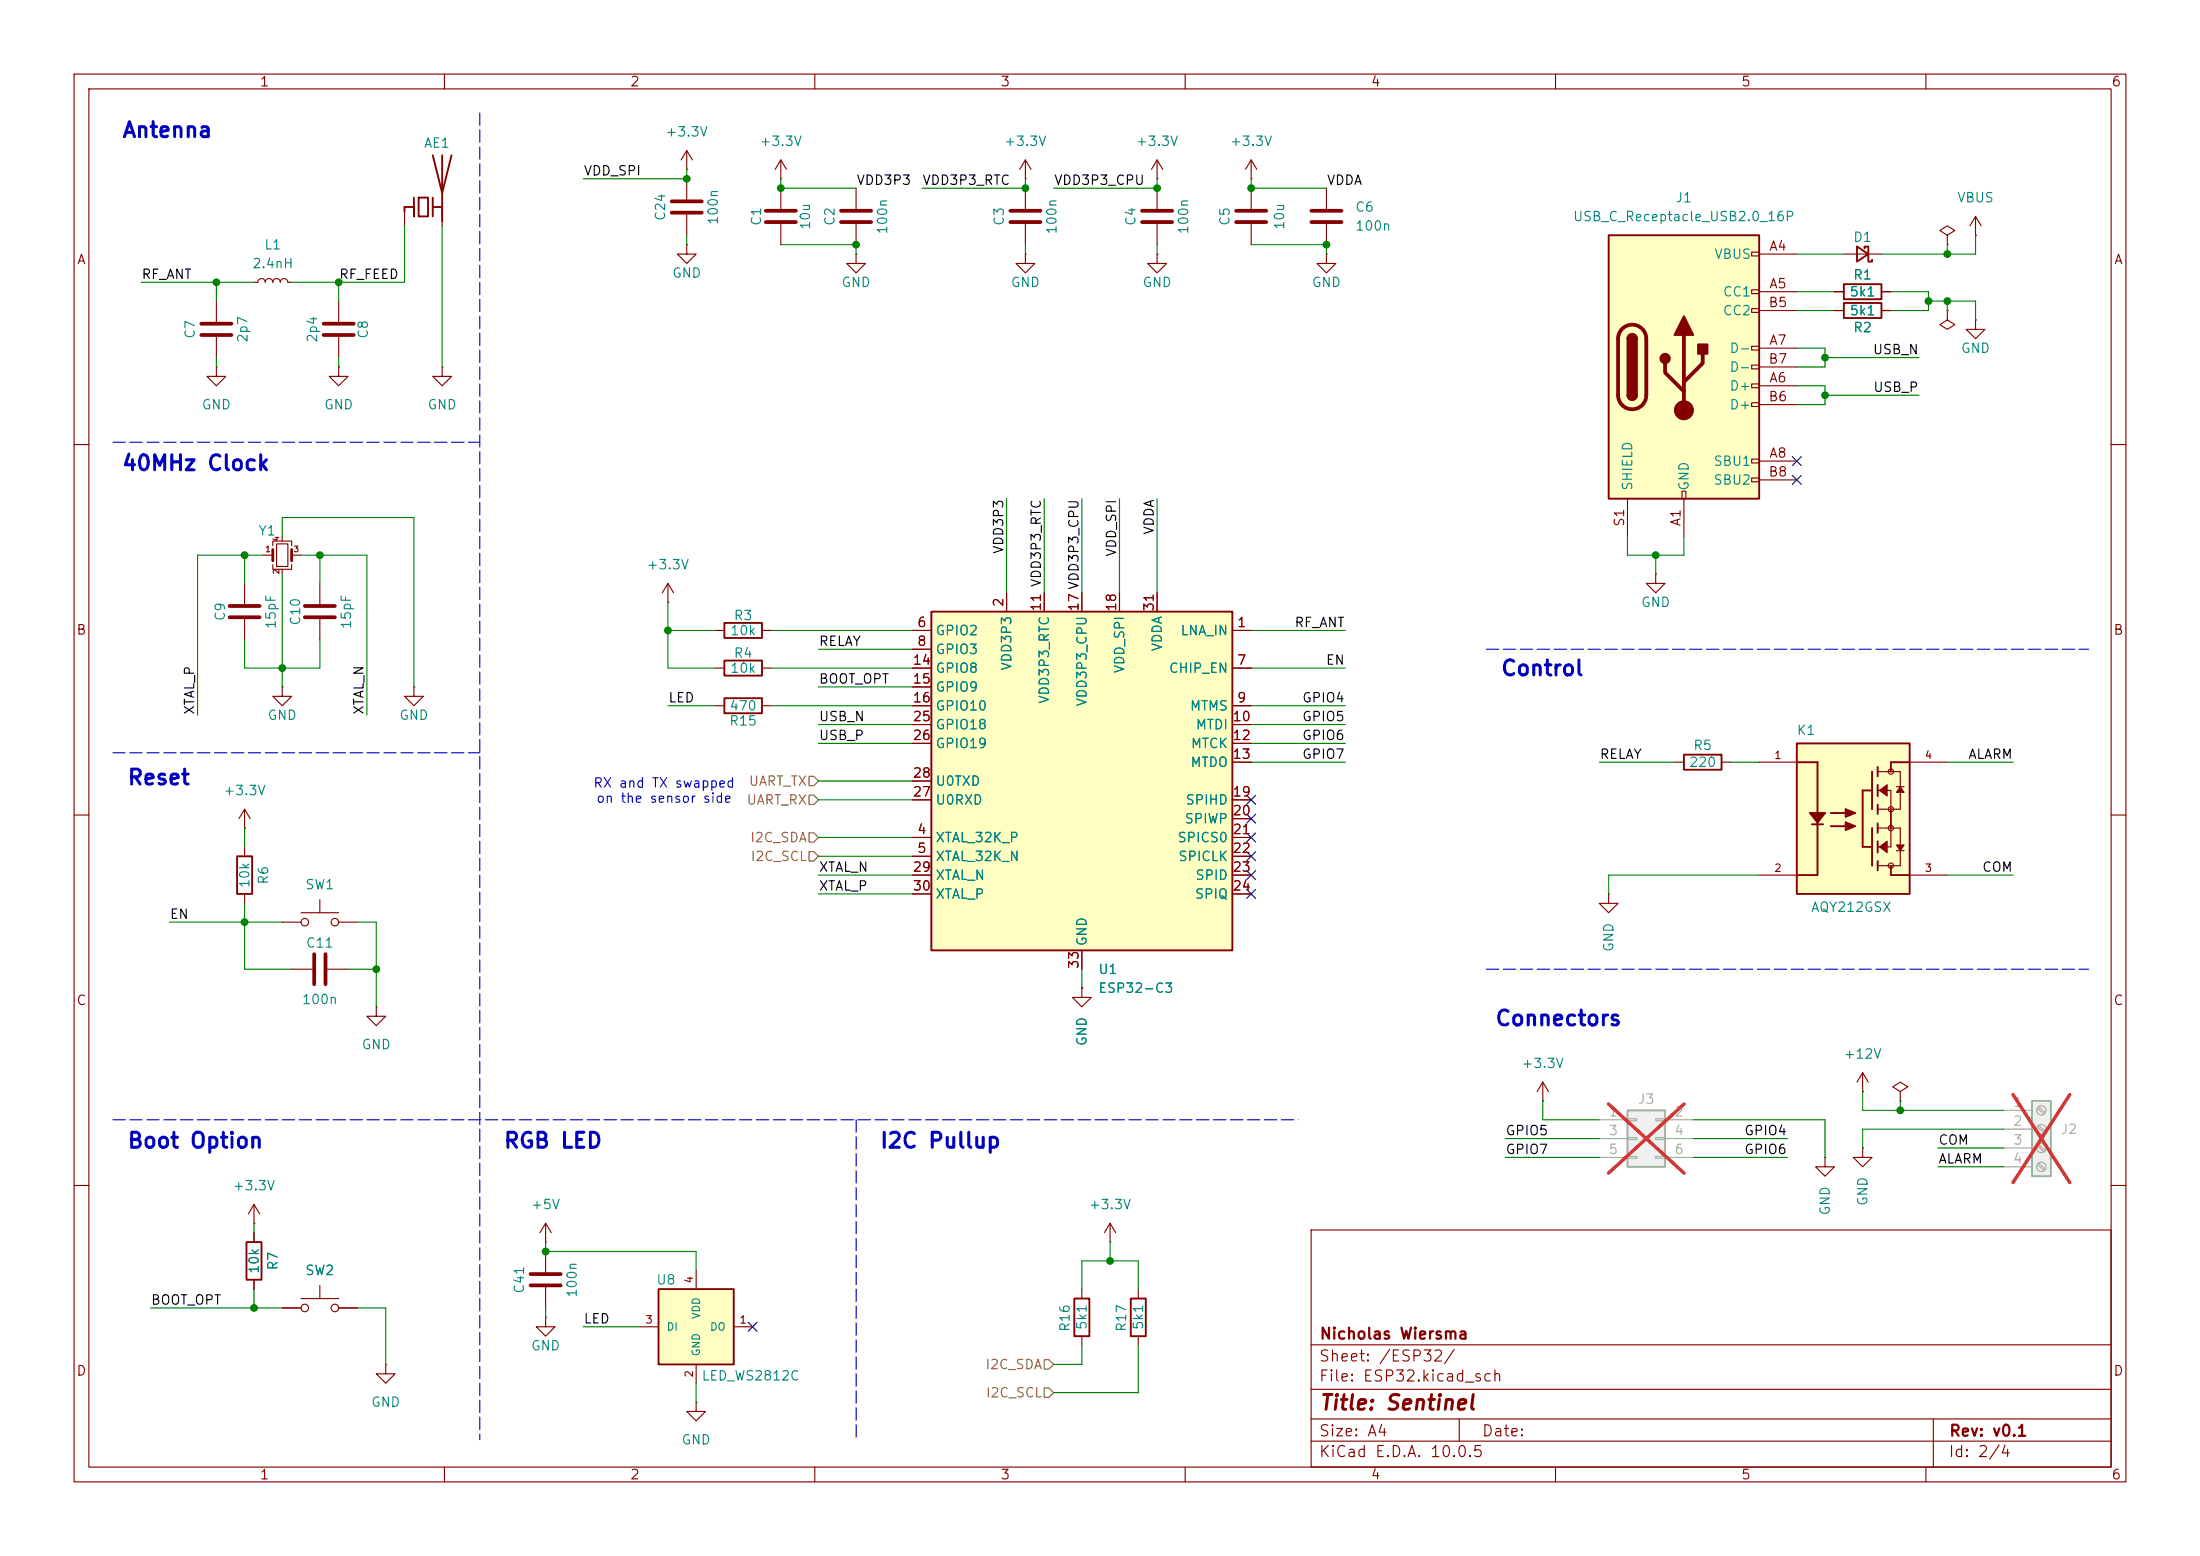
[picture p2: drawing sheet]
<svg xmlns="http://www.w3.org/2000/svg" width="297mm" height="210mm" viewBox="0 0 297 210" stroke-linecap="round" stroke-linejoin="round" font-family="sans-serif">
<g fill="none" stroke="#840000" stroke-width=".15">
<path d="M10 10h277v190h-277zM12 12h273v186h-273zM60 10v2M110 10v2M160 10v2M210 10v2M260 10v2M54.6 27.9v2.6M59.7 27.9v2.6M105.4 24.1h.1M105.4 21.6l-.8 1.3M105.4 21.6l.8 1.3"/>
<path d="M105.4 21.6v2.5M115.6 34.3v1.3h1.2l-1.2 1.2-1.3-1.2h1.3M115.6 34.3h.1M115.6 25.4v2.8M115.6 30.2v2.8M138.4 24.1h.1M138.4 34.3v1.3h1.3l-1.3 1.2-1.2-1.2h1.2M138.4 34.3h.1M138.4 21.6l-.7 1.3M138.4 21.6l.8 1.3M138.4 21.6v2.5M138.4 25.4v2.8"/>
<path d="M138.4 30.2v2.8M156.2 34.3v1.3h1.3l-1.3 1.2-1.3-1.2h1.3M156.2 34.3h.1M156.2 25.4v2.8M156.2 30.2v2.8M168.9 24.1h.1M168.9 21.6v2.5M168.9 25.4v2.8M168.9 30.2v2.8M168.9 21.6l-.8 1.3M168.9 21.6l.8 1.3M179.1 34.3v1.3h1.2l-1.2 1.2-1.3-1.2h1.3"/>
<path d="M179.1 34.3h.1M179.1 25.4v2.8M179.1 30.2v2.8M59.7 49.5v1.3h1.3l-1.3 1.3-1.3-1.3h1.3M59.7 49.5h.1M10 60h2M285 60h2M10 110h2M285 110h2M10 160h2M73.7 167.6h.1M73.7 165.1l-.8 1.3"/>
<path d="M73.7 165.1l.7 1.3M73.7 165.1v2.5M177 166h108v32h-108zM285 160h2M60 198v2M110 198v2M160 198v2M177 194.5h108M177 191.5h108M177 187.5h108M177 181.5h108M197 191.5v3"/>
<path d="M210 198v2M260 198v2M261 191.5v6.5"/>
</g>
<path d="M113.5 28.4h4.1M113.5 30h4.1M136.4 28.4h4.1M136.4 30h4.1M154.2 28.4h4M154.2 30h4M166.9 28.4h4M166.9 30h4M177 28.4h4.1M177 30h4.1" fill="none" stroke="#840000" stroke-width=".51"/>
<path d="M55.9 26.7v2.5v-1.3h-1.3v.7M56.5 26.7h1.3v2.5h-1.3zM58.4 21l1.3 5 1.3-5M58.4 27.9h1.3M58.4 26.7v2.5M59.7 21v8.8" fill="none" stroke="#840000" stroke-width=".25"/>
<path d="M217.2 31.8h20.3v35.5h-20.3z" fill="#ffffc2"/>
<g fill="none" stroke="#840000" stroke-width=".15">
<path d="M34.3 38.1h.5a.51 .51 0 0 1 .5-.5 .51 .51 0 0 1 .5 .5 .51 .51 0 0 1 .5-.5 .51 .51 0 0 1 .5 .5 .51 .51 0 0 1 .5-.5 .51 .51 0 0 1 .5 .5 .51 .51 0 0 1 .6-.5 .51 .51 0 0 1 .5 .5h.5M236.5 34h1v.5h-1zM236.5 39.1h1v.5h-1zM237.5 34.3h5.1M237.5 39.4h5.1M29.2 49.5v1.3h1.3l-1.3 1.3-1.3-1.3h1.3M29.2 49.5h.1M29.2 40.6v2.8M29.2 45.5v2.8M236.5 41.7h1v.5h-1zM236.5 46.7h1v.5h-1zM236.5 49.3h1v.5h-1z"/>
<path d="M236.5 51.8h1v.5h-1zM236.5 54.4h1v.5h-1zM237.5 52.1h5.1M237.5 47h5.1M237.5 41.9h5.1M237.5 54.6h5.1M237.5 49.5h5.1M219.7 67.3v5.1M227.1 66.3h.5v1h-.5zM227.3 67.3v5.1M236.5 62h1v.5h-1zM236.5 64.5h1v.5h-1z"/>
<path d="M237.5 62.2h5.1M237.5 64.8h5.1M217.2 120.7v1.2h1.2l-1.2 1.3-1.3-1.3h1.3M217.2 120.7h.1M208.3 148.6h.1M208.3 146.1l-.8 1.2M208.3 146.1l.7 1.2M208.3 146.1v2.5M246.4 156.2v1.3h1.2l-1.2 1.3-1.3-1.3h1.3M246.4 156.2h.1M251.5 147.3h.1M251.5 154.9v1.3h1.2l-1.2 1.3-1.3-1.3h1.3"/>
<path d="M251.5 154.9h.1M251.5 144.8l-.8 1.3M251.5 144.8l.7 1.3M251.5 144.8v2.5M256.5 147.3l1.1-.6-1.1-.6-1 .6 1 .6v1.3M256.5 148.6h.1"/>
</g>
<path d="M217.2 31.8h20.3v35.5h-20.3zM219.7 45.7a.64 .64 0 0 1 .6-.6 .64 .64 0 0 1 .7 .6M219.7 53.3a.64 .64 0 0 0 .6 .7 .64 .64 0 0 0 .7-.7" fill="none" stroke="#840000" stroke-width=".25"/>
<path d="M27.2 43.7h4M27.2 45.2h4M219 44.4a1.9 1.9 0 0 1 2.1-.4 1.9 1.9 0 0 1 1.1 1.7v7.6a1.91 1.91 0 0 1-1.9 1.9 1.91 1.91 0 0 1-1.9-1.9v-7.6a1.9 1.9 0 0 1 .6-1.3zM224.8 49v1.3l2.5 2.5M227.3 45.2v10.2M229.9 47.8v1.2l-2.6 2.6" fill="none" stroke="#840000" stroke-width=".51"/>
<g fill="#840000" stroke="#840000" stroke-width=".25">
<path d="M219.7 45.7h1.3v7.6h-1.3z"/>
<path d="M219.9 45.3a.64 .64 0 0 1 .7-.2 .64 .64 0 0 1 .4 .6h-1.3z"/>
<path d="M219.7 53.3h1.3a.64 .64 0 0 1-.7 .7 .64 .64 0 0 1-.6-.7z"/>
<path d="M227.3 42.7l1.3 2.5h-2.5z"/>
<path d="M229.2 46.5h1.3v1.3h-1.3z"/>
<circle cx="224.8" cy="48.4" r=".63"/>
</g>
<circle cx="227.3" cy="55.4" r="1.27" fill="#840000" stroke="#840000" stroke-width=".15"/>
<path d="M274.3 148.6h2.6v10.2h-2.6z" fill="#f0f0f0"/>
<path d="M274.3 148.6h2.6v10.2h-2.6z" fill="none" stroke="#a1a1a1" stroke-width=".25"/>
<g fill="none" stroke="#a1a1a1" stroke-width=".15">
<path d="M270.5 149.9h3.8M270.5 152.4h3.8M270.5 154.9h3.8M270.5 157.5h3.8M275.1 149.5l.8 .9M275.1 152.1l.8 .8M275.1 154.6l.8 .8M275.1 157.1l.8 .9M275.2 149.4l.9 .8M275.2 151.9l.9 .8M275.2 154.4l.9 .9M275.2 157l.9 .8"/>
<circle cx="275.6" cy="149.9" r=".63"/>
<circle cx="275.6" cy="157.5" r=".63"/>
<circle cx="275.6" cy="152.4" r=".63"/>
<circle cx="275.6" cy="154.9" r=".63"/>
</g>
<path d="M271.8 147.7l7.6 11.9M279.4 147.7l-7.6 11.9" fill="none" stroke="#ff2626" stroke-width=".46"/>
<path d="M45.7 49.5v1.3h1.3l-1.3 1.3-1.3-1.3h1.3M45.7 49.5h.1" fill="none" stroke="#840000" stroke-width=".15"/>
<path d="M219.7 149.9h5.1v7.6h-5.1z" fill="#f0f0f0"/>
<path d="M219.7 149.9h5.1v7.6h-5.1z" fill="none" stroke="#a1a1a1" stroke-width=".25"/>
<path d="M215.9 151.1h3.8M215.9 153.7h3.8M215.9 156.2h3.8M219.7 151h1.3v.3h-1.3zM219.7 153.5h1.3v.3h-1.3zM219.7 156.1h1.3v.2h-1.3zM223.5 151h1.3v.3h-1.3zM223.5 153.5h1.3v.3h-1.3zM223.5 156.1h1.3v.2h-1.3zM224.8 151.1h3.8M224.8 153.7h3.8M224.8 156.2h3.8" fill="none" stroke="#a1a1a1" stroke-width=".15"/>
<path d="M217.1 149l10.3 9.3M227.4 149l-10.3 9.3" fill="none" stroke="#ff2626" stroke-width=".46"/>
<path d="M43.7 45.2h4.1M43.7 43.7h4.1" fill="none" stroke="#840000" stroke-width=".51"/>
<path d="M45.7 40.6v2.8M45.7 45.5v2.8" fill="none" stroke="#840000" stroke-width=".15"/>
<path d="M125.7 82.6h40.7v45.7h-40.7z" fill="#ffffc2"/>
<path d="M248.9 38.4h5.1v2h-5.1zM250.7 33.3l1.5 1-1.5 1zM251.7 33.5v-.2h.5v2h.5v-.2M248.9 40.9h5.1v2h-5.1zM125.7 82.6h40.7v45.7h-40.7zM227.3 101.9h5.1v2h-5.1z" fill="none" stroke="#840000" stroke-width=".25"/>
<g fill="none" stroke="#840000" stroke-width=".15">
<path d="M247.6 39.4h1.3M248.9 34.3h5.1M254 39.4h1.3M262.9 31.8l1-.7-1-.6-1 .6 1 .7v1.2M262.9 33h.1M266.7 31.8h.1M266.7 29.2l-.8 1.3M266.7 29.2l.8 1.3M266.7 29.2v2.6M247.6 41.9h1.3M254 41.9h1.3M262.9 41.9v1.3l1 .6-1 .7-1-.7 1-.6"/>
<path d="M262.9 41.9h.1M266.7 43.2v1.3h1.3l-1.3 1.2-1.3-1.2h1.3M266.7 43.2h.1M123.2 85.1h2.5M123.2 90.2h2.5M123.2 87.6h2.5M123.2 95.3h2.5M123.2 97.8h2.5M123.2 92.7h2.5M135.9 80v2.6M141 80v2.6M146 80v2.6"/>
<path d="M151.1 80v2.6M156.2 80v2.6M166.4 85.1h2.5M166.4 90.2h2.5M166.4 95.3h2.5M166.4 97.8h2.5M123.2 113h2.5M123.2 115.6h2.5M123.2 100.3h2.5M123.2 108h2.5M123.2 118.1h2.5M123.2 105.4h2.5"/>
<path d="M166.4 113h2.5M166.4 115.6h2.5M166.4 100.3h2.5M166.4 102.9h2.5M166.4 108h2.5M166.4 110.5h2.5M166.4 118.1h2.5M226.1 102.9h1.2M232.4 102.9h1.3M123.2 120.7h2.5M146 133.4v1.2h1.3l-1.3 1.3-1.2-1.3h1.2M146 133.4h.1"/>
<path d="M146 128.3v2.5M166.4 120.7h2.5"/>
</g>
<path d="M242.6 100.3h15.2v20.4h-15.2z" fill="#ffffc2"/>
<g fill="none" stroke="#840000" stroke-width=".25">
<path d="M97.8 89.2h5.1v2h-5.1zM97.8 94.2h5.1v2.1h-5.1zM97.8 84.1h5.1v2h-5.1zM32 115.6h2v5.1h-2zM242.6 100.3h15.2v20.4h-15.2zM242.6 102.9h2.8v15.2h-2.8M244.3 109.7h2.1l-1 1.3zM244.6 109.7l.8 1M244.6 111.3h1.5M245.1 110.2h.5M245.9 110h-1l.5 .2M245.9 109.7l-.5 1"/>
<path d="M246.1 109.7l-.7 1M247.1 109.7h3.1M247.1 111.5h3.1M249.2 109.2l1.2 .5-1.2 .5zM249.2 111l1.2 .5-1.2 .5zM249.2 109.5l.7 .2-.5 .3v-.3M249.2 111.3l.7 .2-.5 .3v-.3M252.7 106.7h-1.2v7.6h1.2M252.7 104.1v5.1M252.7 111.8v5M253.5 103.5v1.3M253.5 105.9v1.5"/>
<path d="M253.5 108.6v1.3M253.5 111.1v1.3M253.5 113.5v1.6M253.5 116.2v1.3M255.3 116.8v1.3h2.5M255.3 109.2v2.6M257.8 102.9h-2.5v1.2M145 175.3h2.1v5h-2.1zM152.7 175.3h2v5h-2z"/>
</g>
<g fill="none" stroke="#840000" stroke-width=".15">
<path d="M92.7 33v1.3h1.3l-1.3 1.3-1.3-1.3h1.3M92.7 33h.1M92.7 22.9h.1M92.7 20.3v2.6M92.7 24.1v2.8M92.7 29v2.8M92.7 20.3l-.8 1.3M92.7 20.3l.8 1.3M105.4 25.4v2.8M105.4 30.2v2.8M156.2 24.1h.1M156.2 21.6l-.8 1.3"/>
<path d="M156.2 21.6l.8 1.3M156.2 21.6v2.5M33 78.7v2.8M35.6 74.9h1.2M36.8 73.7v-.7h2.6v.7M36.8 76.2v.6h2.6v-.6M37.3 73.4h1.6v3.1h-1.6zM38.1 72.4v.6M38.1 76.8v.7M39.4 74.9h1.2M43.2 78.7v2.8M90.2 78.7l-.8 1.3"/>
<path d="M90.2 78.7l.7 1.3M90.2 78.7v2.6M223.5 77.5v1.2h1.3l-1.3 1.3-1.3-1.3h1.3M223.5 77.5h.1M33 83.6v2.8M38.1 92.7v1.3h1.3l-1.3 1.3-1.3-1.3h1.3M38.1 92.7h.1M43.2 83.6v2.8M55.9 92.7v1.3h1.2l-1.2 1.3-1.3-1.3h1.3M55.9 92.7h.1M90.2 81.3h.1M96.5 90.2h1.3"/>
<path d="M96.5 95.3h1.3M96.5 85.1h1.3M102.9 90.2h1.2M102.9 95.3h1.2M102.9 85.1h1.2M33 111.8h.1M33 109.2v2.6M33 114.3v1.3M33 109.2l.8 1.3M33 109.2l-.7 1.3M237.5 102.9h5.1M237.5 118.1h5.1"/>
<path d="M253.5 104.1h3v5.1h-3M253.5 106.7h1.8v2.5M253.5 111.8h3v5h-3M255.3 111.8v2.5h-1.8M256 114.8h1M256 106.2h1M257.8 102.9h5.1M257.8 118.1h5.1M33 120.7v1.2M38.1 124.5h2.5M39.4 130.8h2.8M40.6 123.2h5.1"/>
<path d="M43.2 121.4v1.8M44.2 130.8h2.8M45.7 124.5h2.6M50.8 135.9v1.3h-1.3l1.3 1.2 1.3-1.2h-1.3M50.8 135.9h.1M73.7 177.8v1.3h1.2l-1.2 1.2-1.3-1.2h1.3M73.7 177.8h.1M73.7 168.9v2.8M73.7 173.7v2.8M146 174v1.3M149.9 167.6h.1M149.9 165.1l-.8 1.3"/>
<path d="M149.9 165.1l.7 1.3M149.9 165.1v2.5M153.7 174v1.3M94 189.2v1.3h1.2l-1.2 1.3-1.3-1.3h1.3M94 189.2h.1M146 180.3v1.3M153.7 180.3v1.3"/>
<circle cx="255.3" cy="116.8" r=".36"/>
<circle cx="255.3" cy="109.2" r=".36"/>
<circle cx="255.3" cy="104.1" r=".36"/>
<circle cx="255.3" cy="111.8" r=".36"/>
<circle cx="41.1" cy="124.5" r=".51"/>
<circle cx="45.2" cy="124.5" r=".51"/>
</g>
<g fill="#840000" stroke="#840000" stroke-width=".15">
<path d="M253.7 106.7l1.1-.8v1.5z"/>
<path d="M253.7 114.3l1.1-.8v1.6z"/>
<path d="M256.5 106.2l.5 .7h-1z"/>
<path d="M256 114h1l-.5 .8z"/>
</g>
<path d="M90.7 27.2h4M90.7 28.7h4M103.4 28.4h4M103.4 30h4M31 81.8h4.1M31 83.3h4.1M41.1 81.8h4.1M41.1 83.3h4.1M42.4 128.8v4M43.9 128.8v4M71.6 172h4.1M71.6 173.5h4.1" fill="none" stroke="#840000" stroke-width=".51"/>
<path d="M36.8 74.2v1.5M39.4 74.2v1.5" fill="none" stroke="#840000" stroke-width=".38"/>
<path d="M88.9 174h10.2v10.2h-10.2z" fill="#ffffc2"/>
<path d="M33.3 167.6h2v5.1h-2zM88.9 174h10.2v10.2h-10.2z" fill="none" stroke="#840000" stroke-width=".25"/>
<g fill="none" stroke="#840000" stroke-width=".15">
<path d="M247.6 39.4h1.3M254 39.4h1.3M247.6 41.9h1.3M254 41.9h1.3M123.2 85.1h2.5M123.2 90.2h2.5M123.2 87.6h2.5M123.2 95.3h2.5M123.2 97.8h2.5M123.2 92.7h2.5M135.9 80v2.6M141 80v2.6"/>
<path d="M146 80v2.6M151.1 80v2.6M156.2 80v2.6M166.4 85.1h2.5M166.4 90.2h2.5M166.4 95.3h2.5M166.4 97.8h2.5M123.2 113h2.5M123.2 115.6h2.5M123.2 100.3h2.5M123.2 108h2.5M123.2 118.1h2.5"/>
<path d="M123.2 105.4h2.5M166.4 113h2.5M166.4 115.6h2.5M166.4 100.3h2.5M166.4 102.9h2.5M166.4 108h2.5M166.4 110.5h2.5M166.4 118.1h2.5M123.2 120.7h2.5M146 133.4h.1M146 128.3v2.5M166.4 120.7h2.5"/>
<path d="M34.3 165.1h.1M34.3 162.6l.8 1.2M34.3 162.6l-.8 1.2M34.3 162.6v2.5M34.3 166.4v1.2M34.3 172.7v1.3M38.1 176.5h2.5M40.6 175.3h5.1M43.2 173.5v1.8M45.7 176.5h2.6M86.4 179.1h2.5M94 171.5v2.5"/>
<path d="M99.1 179.1h2.5M52.1 184.2v1.2h-1.3l1.3 1.3 1.2-1.3h-1.2M52.1 184.2h.1M94 184.2v2.5"/>
<circle cx="41.1" cy="176.5" r=".51"/>
<circle cx="45.2" cy="176.5" r=".51"/>
</g>
<path d="M109.2 114.9h.7l.6 .7-.6 .6h-.7zM109.2 104.8h.7l.6 .6-.6 .6h-.7zM109.2 112.4h.7l.6 .6-.6 .7h-.7zM109.2 107.3h.7l.6 .7-.6 .6h-.7zM141 183.5h.6l.6 .7-.6 .6h-.6zM141 187.3h.6l.6 .7-.6 .6h-.6z" fill="none" stroke="#848400" stroke-width=".15"/>
<path d="M64.8 15.2v179.1M15.2 59.7h49.6M200.7 87.6h81.2M15.2 101.6h49.6M200.7 130.8h81.2M15.2 151.1h160.1M115.6 151.1v43.2" fill="none" stroke="#0000c2" stroke-width=".15" stroke-dasharray="1.7 .6"/>
<g fill="none" stroke="#008400" stroke-width=".15">
<path d="M19 38.1h15.3M29.2 38.1v2.5M45.7 38.1v2.5M54.6 30.5v7.6h-15.2M59.7 30.5v19M92.7 22.9v1.2h-14M92.7 31.8v1.2M105.4 24.1v1.3h10.2M105.4 33h10.2v1.3M138.4 24.1v1.3h-13.9M138.4 33v1.3M156.2 24.1v1.3h-14"/>
<path d="M156.2 33v1.3M168.9 24.1v1.3h10.2M168.9 33h10.2v1.3M242.6 34.3h6.3M242.6 39.4h5M255.3 39.4h5v2.5h-5M262.9 33v1.3M266.7 31.8v2.5h-12.7M29.2 48.3v1.2M45.7 48.3v1.2M242.6 41.9h5M242.6 47h3.8v2.5h-3.8"/>
<path d="M242.6 52.1h3.8v2.5h-3.8M246.4 53.3h12.7M246.4 48.3h12.7M260.3 40.6h6.4v2.6M262.9 40.6v1.3M33 74.9v3.8M35.6 74.9h-8.9v21.6M38.1 72.4v-2.5h17.8v22.8M38.1 77.5v15.2M40.6 74.9h8.9v21.6M43.2 74.9v3.8M135.9 67.3v12.7"/>
<path d="M141 67.3v12.7M146 67.3v12.7M151.1 67.3v12.7M156.2 67.3v12.7M219.7 72.4v2.5h7.6v-2.5M223.5 74.9v2.6M33 86.4v3.8h10.2v-3.8M90.2 81.3v8.9h6.3M90.2 85.1h6.3M90.2 95.3h6.3M104.1 85.1h19.1M104.1 90.2h19.1"/>
<path d="M104.1 95.3h19.1M110.5 87.6h12.7M110.5 92.7h12.7M110.5 97.8h12.7M168.9 85.1h12.7M168.9 90.2h12.7M168.9 95.3h12.7M168.9 97.8h12.7M33 111.8v2.5M110.5 115.6h12.7M110.5 118.1h12.7M110.5 113h12.7"/>
<path d="M110.5 108h12.7M110.5 105.4h12.7M110.5 100.3h12.7M168.9 102.9h12.7M168.9 100.3h12.7M215.9 102.9h10.2M233.7 102.9h3.8M237.5 118.1h-20.3v2.6M262.9 118.1h8.9M262.9 102.9h8.9M22.9 124.5h15.2M33 121.9v8.9h6.4"/>
<path d="M47 130.8h3.8M48.3 124.5h2.5v11.4M110.5 120.7h12.7M146 130.8v2.6M203.2 153.7h12.7M203.2 156.2h12.7M208.3 148.6v2.5h7.6M228.6 151.1h17.8v5.1M228.6 153.7h12.7M228.6 156.2h12.7M251.5 147.3v2.6h19M256.5 148.6v1.3"/>
<path d="M261.6 154.9h8.9M261.6 157.5h8.9M270.5 152.4h-19v2.5M20.3 176.5h17.8M34.3 165.1v1.3M34.3 174v2.5M48.3 176.5h3.8v7.7M73.7 167.6v1.3h20.3v2.6M73.7 176.5v1.3M78.7 179.1h7.7M146 174v-3.8h7.7v3.8M149.9 167.6v2.6"/>
<path d="M94 186.7v2.5M146 181.6v2.6h-3.8M153.7 181.6v6.4h-11.5"/>
</g>
<g fill="none" stroke="#000084" stroke-width=".15">
<path d="M242 61.6l1.2 1.2M242 64.2l1.2 1.2M243.2 61.6l-1.2 1.2M243.2 64.2l-1.2 1.2M168.3 109.9l1.2 1.2M168.3 117.5l1.2 1.2M168.3 107.3l1.2 1.3M168.3 112.4l1.2 1.2M168.3 115l1.2 1.2M169.5 109.9l-1.2 1.2M169.5 117.5l-1.2 1.2M169.5 107.3l-1.2 1.3"/>
<path d="M169.5 112.4l-1.2 1.2M169.5 115l-1.2 1.2M168.3 120l1.2 1.3M169.5 120l-1.2 1.3M101 178.5l1.2 1.2M102.2 178.5l-1.2 1.2"/>
</g>
<g fill="#008400" stroke="#008400" stroke-width=".14">
<circle cx="29.2" cy="38.1" r=".46"/>
<circle cx="43.2" cy="74.9" r=".46"/>
<circle cx="45.7" cy="38.1" r=".46"/>
<circle cx="149.9" cy="170.2" r=".46"/>
<circle cx="50.8" cy="130.8" r=".46"/>
<circle cx="34.3" cy="176.5" r=".46"/>
<circle cx="33" cy="124.5" r=".46"/>
<circle cx="73.7" cy="168.9" r=".46"/>
<circle cx="33" cy="74.9" r=".46"/>
<circle cx="38.1" cy="90.2" r=".46"/>
<circle cx="90.2" cy="85.1" r=".46"/>
<circle cx="92.7" cy="24.1" r=".46"/>
<circle cx="105.4" cy="25.4" r=".46"/>
<circle cx="223.5" cy="74.9" r=".46"/>
<circle cx="260.3" cy="40.6" r=".46"/>
<circle cx="262.9" cy="40.6" r=".46"/>
<circle cx="262.9" cy="34.3" r=".46"/>
<circle cx="256.5" cy="149.9" r=".46"/>
<circle cx="246.4" cy="53.3" r=".46"/>
<circle cx="246.4" cy="48.3" r=".46"/>
<circle cx="156.2" cy="25.4" r=".46"/>
<circle cx="179.1" cy="33" r=".46"/>
<circle cx="168.9" cy="25.4" r=".46"/>
<circle cx="115.6" cy="33" r=".46"/>
<circle cx="138.4" cy="25.4" r=".46"/>
</g>
<g font-size="2" fill="#0000c2">
<text x="16.4" y="19.1">Antenna</text>
<text x="16.3" y="64">40MHz Clock</text>
<text x="202.5" y="91.7">Control</text>
<text x="17.1" y="106.4">Reset</text>
<text x="201.7" y="139">Connectors</text>
<text x="17.1" y="155.5">Boot Option</text>
<text x="67.9" y="155.5">RGB LED</text>
<text x="118.7" y="155.5">I2C Pullup</text>
</g>
<text font-size="2" fill="#840000" x="178" y="190.8">Title: Sentinel</text>
<g font-size="1.5" fill="#840000">
<text x="178" y="184.1">Sheet: /ESP32/</text>
<text x="178" y="181.1">Nicholas Wiersma</text>
<text x="178" y="186.8">File: ESP32.kicad_sch</text>
<text x="178" y="197">KiCad E.D.A. 10.0.5</text>
<text x="178" y="194.2">Size: A4</text>
<text x="200" y="194.2">Date:</text>
<text x="263" y="197">Id: 2/4</text>
<text x="263" y="194.2">Rev: v0.1</text>
</g>
<g font-size="1.3" fill="#840000">
<text x="35" y="12">1</text>
<text x="85" y="12">2</text>
<text x="135" y="12">3</text>
<text x="185" y="12">4</text>
<text x="235" y="12">5</text>
<text x="285" y="12">6</text>
<text x="10.3" y="36">A</text>
<text x="238.8" y="34.2">A4</text>
<text x="285.3" y="36">A</text>
<text x="238.7" y="41.8">B5</text>
<text x="238.8" y="39.2">A5</text>
<text x="238.8" y="46.9">A7</text>
<text x="238.7" y="49.4">B7</text>
<text x="238.8" y="51.9">A6</text>
<text x="238.7" y="54.5">B6</text>
<text x="238.7" y="64.6">B8</text>
<text x="238.8" y="62.1">A8</text>
<text x="219.6" y="71.2" transform="rotate(-90 219.6 71.2)">S1</text>
<text x="227.2" y="71.1" transform="rotate(-90 227.2 71.1)">A1</text>
<text x="135.8" y="82" transform="rotate(-90 135.8 82)">2</text>
<text x="140.8" y="82.6" transform="rotate(-90 140.8 82.6)">11 VDD3P3_RTC</text>
<text x="140.8" y="82.6" transform="rotate(-90 140.8 82.6)">11</text>
<text x="145.9" y="82.6" transform="rotate(-90 145.9 82.6)">17 VDD3P3_CPU</text>
<text x="145.9" y="82.6" transform="rotate(-90 145.9 82.6)">17</text>
<text x="151" y="82.6" transform="rotate(-90 151 82.6)">18</text>
<text x="156.1" y="82.6" transform="rotate(-90 156.1 82.6)">31</text>
<text x="10.2" y="86">B</text>
<text x="123.7" y="85">6</text>
<text x="123.7" y="87.5">8</text>
<text x="166.9" y="85">1</text>
<text x="285.2" y="86">B</text>
<text x="123.1" y="90">14</text>
<text x="123.1" y="92.6">15</text>
<text x="123.1" y="95.1">16</text>
<text x="166.9" y="90">7</text>
<text x="166.9" y="95.1">9</text>
<text x="123.1" y="97.7">25</text>
<text x="123.1" y="100.2">26</text>
<text x="166.3" y="97.7">10</text>
<text x="166.3" y="100.2">12</text>
<text x="123.1" y="107.8">27</text>
<text x="123.1" y="105.3">28</text>
<text x="166.3" y="102.7">13</text>
<text x="166.3" y="107.8">19</text>
<text x="123.7" y="112.9">4</text>
<text x="166.3" y="110.4">20</text>
<text x="166.3" y="112.9">21</text>
<text x="123.1" y="118">29</text>
<text x="123.7" y="115.4">5</text>
<text x="166.3" y="115.4">22</text>
<text x="166.3" y="118">23</text>
<text x="123.1" y="120.5">30</text>
<text x="166.3" y="120.5">24</text>
<text x="145.9" y="130.9" transform="rotate(-90 145.9 130.9)">33</text>
<text x="10.2" y="136">C</text>
<text x="285.2" y="136">C</text>
<text x="10.2" y="186">D</text>
<text x="285.2" y="186">D</text>
<text x="35" y="200">1</text>
<text x="85" y="200">2</text>
<text x="135" y="200">3</text>
<text x="185" y="200">4</text>
<text x="235" y="200">5</text>
<text x="285" y="200">6</text>
</g>
<g font-size="1.3" fill="#008484">
<text x="57.1" y="20.3">AE1</text>
<text x="89.7" y="18.7">+3.3V</text>
<text x="102.4" y="20">+3.3V</text>
<text x="135.5" y="20">+3.3V</text>
<text x="153.2" y="20">+3.3V</text>
<text x="165.9" y="20">+3.3V</text>
<text x="90.1" y="29.9" transform="rotate(-90 90.1 29.9)">C24</text>
<text x="182.9" y="28.9">C6</text>
<text x="226.1" y="27.6">J1</text>
<text x="264.1" y="27.6">VBUS</text>
<text x="35.6" y="34">L1</text>
<text x="97.2" y="30.5" transform="rotate(-90 97.2 30.5)">100n</text>
<text x="103.1" y="30.6" transform="rotate(-90 103.1 30.6)">C1</text>
<text x="109.7" y="31.1" transform="rotate(-90 109.7 31.1)">10u</text>
<text x="113" y="30.6" transform="rotate(-90 113 30.6)">C2</text>
<text x="120.1" y="31.7" transform="rotate(-90 120.1 31.7)">100n</text>
<text x="135.8" y="30.6" transform="rotate(-90 135.8 30.6)">C3</text>
<text x="142.9" y="31.7" transform="rotate(-90 142.9 31.7)">100n</text>
<text x="153.6" y="30.6" transform="rotate(-90 153.6 30.6)">C4</text>
<text x="160.7" y="31.7" transform="rotate(-90 160.7 31.7)">100n</text>
<text x="166.3" y="30.6" transform="rotate(-90 166.3 30.6)">C5</text>
<text x="173.7" y="31.1" transform="rotate(-90 173.7 31.1)">10u</text>
<text x="182.9" y="31.4">100n</text>
<text x="212.3" y="30.2">USB_C_Receptacle_USB2.0_16P</text>
<text x="231.3" y="35.3">VBUS</text>
<text x="250.1" y="33">D1</text>
<text x="34" y="36.5">2.4nH</text>
<text x="90.6" y="37.8">GND</text>
<text x="113.5" y="39.1">GND</text>
<text x="136.4" y="39.1">GND</text>
<text x="154.1" y="39.1">GND</text>
<text x="177" y="39.1">GND</text>
<text x="232.5" y="40.3">CC1</text>
<text x="249.6" y="40.3">5k1</text>
<text x="250.1" y="38">R1</text>
<text x="26.6" y="45.8" transform="rotate(-90 26.6 45.8)">C7</text>
<text x="33.7" y="46.4" transform="rotate(-90 33.7 46.4)">2p7</text>
<text x="43.1" y="46.4" transform="rotate(-90 43.1 46.4)">2p4</text>
<text x="50" y="45.8" transform="rotate(-90 50 45.8)">C8</text>
<text x="232.5" y="42.9">CC2</text>
<text x="233.4" y="48">D-</text>
<text x="249.6" y="42.9">5k1</text>
<text x="250.1" y="45.2">R2</text>
<text x="264.6" y="48">GND</text>
<text x="233.4" y="53">D+</text>
<text x="233.4" y="50.5">D-</text>
<text x="27.1" y="55.6">GND</text>
<text x="43.7" y="55.6">GND</text>
<text x="57.6" y="55.6">GND</text>
<text x="233.4" y="55.6">D+</text>
<text x="231.2" y="63.2">SBU1</text>
<text x="231.2" y="65.7">SBU2</text>
<text x="220.7" y="66.3" transform="rotate(-90 220.7 66.3)">SHIELD</text>
<text x="228.3" y="66.3" transform="rotate(-90 228.3 66.3)">GND</text>
<text x="34.8" y="72.6">Y1</text>
<text x="87.2" y="77.2">+3.3V</text>
<text x="30.7" y="83.9" transform="rotate(-90 30.7 83.9)">C9</text>
<text x="221.5" y="82.2">GND</text>
<text x="37.5" y="85" transform="rotate(-90 37.5 85)">15pF</text>
<text x="40.8" y="84.5" transform="rotate(-90 40.8 84.5)">C10</text>
<text x="47.7" y="85" transform="rotate(-90 47.7 85)">15pF</text>
<text x="98.5" y="86.1">10k</text>
<text x="99" y="89.1">R4</text>
<text x="99" y="84">R3</text>
<text x="126.2" y="86.1">GPIO2</text>
<text x="126.2" y="88.6">GPIO3</text>
<text x="157.2" y="88" transform="rotate(-90 157.2 88)">VDDA</text>
<text x="159.3" y="86.1">LNA_IN</text>
<text x="98.5" y="91.1">10k</text>
<text x="126.2" y="91.1">GPIO8</text>
<text x="126.2" y="93.7">GPIO9</text>
<text x="136.9" y="90.6" transform="rotate(-90 136.9 90.6)">VDD3P3</text>
<text x="141.9" y="95.1" transform="rotate(-90 141.9 95.1)">VDD3P3_RTC</text>
<text x="147" y="95.4" transform="rotate(-90 147 95.4)">VDD3P3_CPU</text>
<text x="152.1" y="91" transform="rotate(-90 152.1 91)">VDD_SPI</text>
<text x="157.7" y="91.1">CHIP_EN</text>
<text x="36" y="97.5">GND</text>
<text x="53.8" y="97.5">GND</text>
<text x="98.4" y="98.2">R15</text>
<text x="98.4" y="96.2">470</text>
<text x="126.2" y="96.2">GPIO10</text>
<text x="126.2" y="98.8">GPIO18</text>
<text x="126.2" y="101.3">GPIO19</text>
<text x="160.6" y="96.2">MTMS</text>
<text x="160.7" y="101.3">MTCK</text>
<text x="161.3" y="98.8">MTDI</text>
<text x="228.5" y="101.5">R5</text>
<text x="242.5" y="99.5">K1</text>
<text x="30.1" y="107.6">+3.3V</text>
<text x="126.2" y="106.4">U0TXD</text>
<text x="160.6" y="103.8">MTDO</text>
<text x="227.9" y="103.8">220</text>
<text x="126.2" y="114">XTAL_32K_P</text>
<text x="126.2" y="108.9">U0RXD</text>
<text x="158.9" y="114">SPICS0</text>
<text x="159.8" y="111.5">SPIWP</text>
<text x="160" y="108.9">SPIHD</text>
<text x="34" y="120" transform="rotate(-90 34 120)">10k</text>
<text x="36.5" y="119.5" transform="rotate(-90 36.5 119.5)">R6</text>
<text x="126.2" y="116.5">XTAL_32K_N</text>
<text x="126.2" y="119.1">XTAL_N</text>
<text x="159" y="116.5">SPICLK</text>
<text x="161.3" y="119.1">SPID</text>
<text x="41.1" y="120.3">SW1</text>
<text x="126.2" y="121.6">XTAL_P</text>
<text x="161.2" y="121.6">SPIQ</text>
<text x="244.4" y="123.4">AQY212GSX</text>
<text x="41.2" y="128.2">C11</text>
<text x="147" y="127.8" transform="rotate(-90 147 127.8)">GND</text>
<text x="148.2" y="131.8">U1</text>
<text x="218.1" y="128.6" transform="rotate(-90 218.1 128.6)">GND</text>
<text x="40.7" y="135.8">100n</text>
<text x="148.2" y="134.3">ESP32-C3</text>
<text x="48.7" y="141.9">GND</text>
<text x="147" y="141.3" transform="rotate(-90 147 141.3)">GND</text>
<text x="248.8" y="143.2">+12V</text>
<text x="205.3" y="144.5">+3.3V</text>
<text x="31.3" y="161">+3.3V</text>
<text x="71.6" y="163.5">+5V</text>
<text x="146.9" y="163.5">+3.3V</text>
<text x="247.3" y="164.1" transform="rotate(-90 247.3 164.1)">GND</text>
<text x="252.4" y="162.9" transform="rotate(-90 252.4 162.9)">GND</text>
<text x="35.3" y="172" transform="rotate(-90 35.3 172)">10k</text>
<text x="37.8" y="171.5" transform="rotate(-90 37.8 171.5)">R7</text>
<text x="41.1" y="172.4">SW2</text>
<text x="88.5" y="173.7">U8</text>
<text x="71.1" y="174.7" transform="rotate(-90 71.1 174.7)">C41</text>
<text x="78.2" y="175.2" transform="rotate(-90 78.2 175.2)">100n</text>
<text x="144.7" y="179.8" transform="rotate(-90 144.7 179.8)">R16</text>
<text x="147" y="179.6" transform="rotate(-90 147 179.6)">5k1</text>
<text x="152.3" y="179.8" transform="rotate(-90 152.3 179.8)">R17</text>
<text x="154.6" y="179.6" transform="rotate(-90 154.6 179.6)">5k1</text>
<text x="71.6" y="182.6">GND</text>
<text x="50" y="190.2">GND</text>
<text x="94.6" y="186.6">LED_WS2812C</text>
<text x="91.9" y="195.3">GND</text>
</g>
<g font-size="1.3">
<text x="78.7" y="24">VDD_SPI</text>
<text x="115.5" y="25.3">VDD3P3</text>
<text x="124.4" y="25.3">VDD3P3_RTC</text>
<text x="142.2" y="25.3">VDD3P3_CPU</text>
<text x="179" y="25.3">VDDA</text>
<text x="19" y="38">RF_ANT</text>
<text x="45.7" y="38">RF_FEED</text>
<text x="252.7" y="48.1">USB_N</text>
<text x="252.8" y="53.2">USB_P</text>
<text x="135.8" y="74.9" transform="rotate(-90 135.8 74.9)">VDD3P3</text>
<text x="151" y="75.2" transform="rotate(-90 151 75.2)">VDD_SPI</text>
<text x="156.1" y="72.3" transform="rotate(-90 156.1 72.3)">VDDA</text>
<text x="110.5" y="87.5">RELAY</text>
<text x="174.7" y="85">RF_ANT</text>
<text x="90.1" y="95.1">LED</text>
<text x="110.5" y="92.6">BOOT_OPT</text>
<text x="175.7" y="95.1">GPIO4</text>
<text x="178.9" y="90">EN</text>
<text x="26.5" y="96.5" transform="rotate(-90 26.5 96.5)">XTAL_P</text>
<text x="49.4" y="96.5" transform="rotate(-90 49.4 96.5)">XTAL_N</text>
<text x="110.5" y="97.7">USB_N</text>
<text x="110.5" y="100.2">USB_P</text>
<text x="175.7" y="97.7">GPIO5</text>
<text x="175.7" y="100.2">GPIO6</text>
<text x="175.7" y="102.7">GPIO7</text>
<text x="215.9" y="102.7">RELAY</text>
<text x="265.6" y="102.7">ALARM</text>
<text x="110.5" y="118">XTAL_N</text>
<text x="267.5" y="118">COM</text>
<text x="22.8" y="124.3">EN</text>
<text x="110.5" y="120.5">XTAL_P</text>
<text x="203.2" y="153.5">GPIO5</text>
<text x="235.4" y="153.5">GPIO4</text>
<text x="261.6" y="154.8">COM</text>
<text x="203.2" y="156.1">GPIO7</text>
<text x="235.4" y="156.1">GPIO6</text>
<text x="261.6" y="157.4">ALARM</text>
<text x="20.3" y="176.4">BOOT_OPT</text>
<text x="78.7" y="178.9">LED</text>
</g>
<g font-size="1.3" fill="#0000c2">
<text x="80" y="106.6">RX and TX swapped</text>
<text x="80.4" y="108.7">on the sensor side</text>
</g>
<g font-size="1.3" fill="#848400">
<text x="101" y="106.4">UART_TX</text>
<text x="100.7" y="108.9">UART_RX</text>
<text x="101.2" y="114">I2C_SDA</text>
<text x="101.2" y="116.5">I2C_SCL</text>
<text x="132.9" y="185.1">I2C_SDA</text>
<text x="133" y="188.9">I2C_SCL</text>
</g>
<g font-size="1.3" fill="#a1a1a1">
<text x="221" y="149.3">J3</text>
<text x="271.7" y="149.7">1</text>
<text x="217.1" y="151">1</text>
<text x="217.1" y="153.5">3</text>
<text x="226" y="151">2</text>
<text x="226" y="153.5">4</text>
<text x="271.7" y="152.3">2</text>
<text x="271.7" y="154.8">3</text>
<text x="278.1" y="153.4">J2</text>
<text x="217.1" y="156.1">5</text>
<text x="226" y="156.1">6</text>
<text x="271.7" y="157.3">4</text>
</g>
<g font-size="1" fill="#840000">
<text x="239.4" y="102.7">1</text>
<text x="259.8" y="102.7">4</text>
<text x="239.4" y="117.9">2</text>
<text x="259.8" y="117.9">3</text>
<text x="93.8" y="173.3" transform="rotate(-90 93.8 173.3)">4</text>
<text x="87" y="178.9">3</text>
<text x="99.7" y="178.9">1</text>
<text x="93.8" y="186" transform="rotate(-90 93.8 186)">2</text>
</g>
<g font-size="1" fill="#008484">
<text x="89.9" y="179.8">DI</text>
<text x="94.7" y="178.1" transform="rotate(-90 94.7 178.1)">VDD</text>
<text x="95.8" y="179.8">DO</text>
<text x="94.7" y="183.1" transform="rotate(-90 94.7 183.1)">GND</text>
</g>
<g font-size=".8" fill="#840000">
<text x="35.8" y="74.7">1</text>
<text x="37.9" y="77.6" transform="rotate(-90 37.9 77.6)">2</text>
<text x="37.9" y="73.1" transform="rotate(-90 37.9 73.1)">4</text>
<text x="39.6" y="74.7">3</text>
</g>
</svg>
